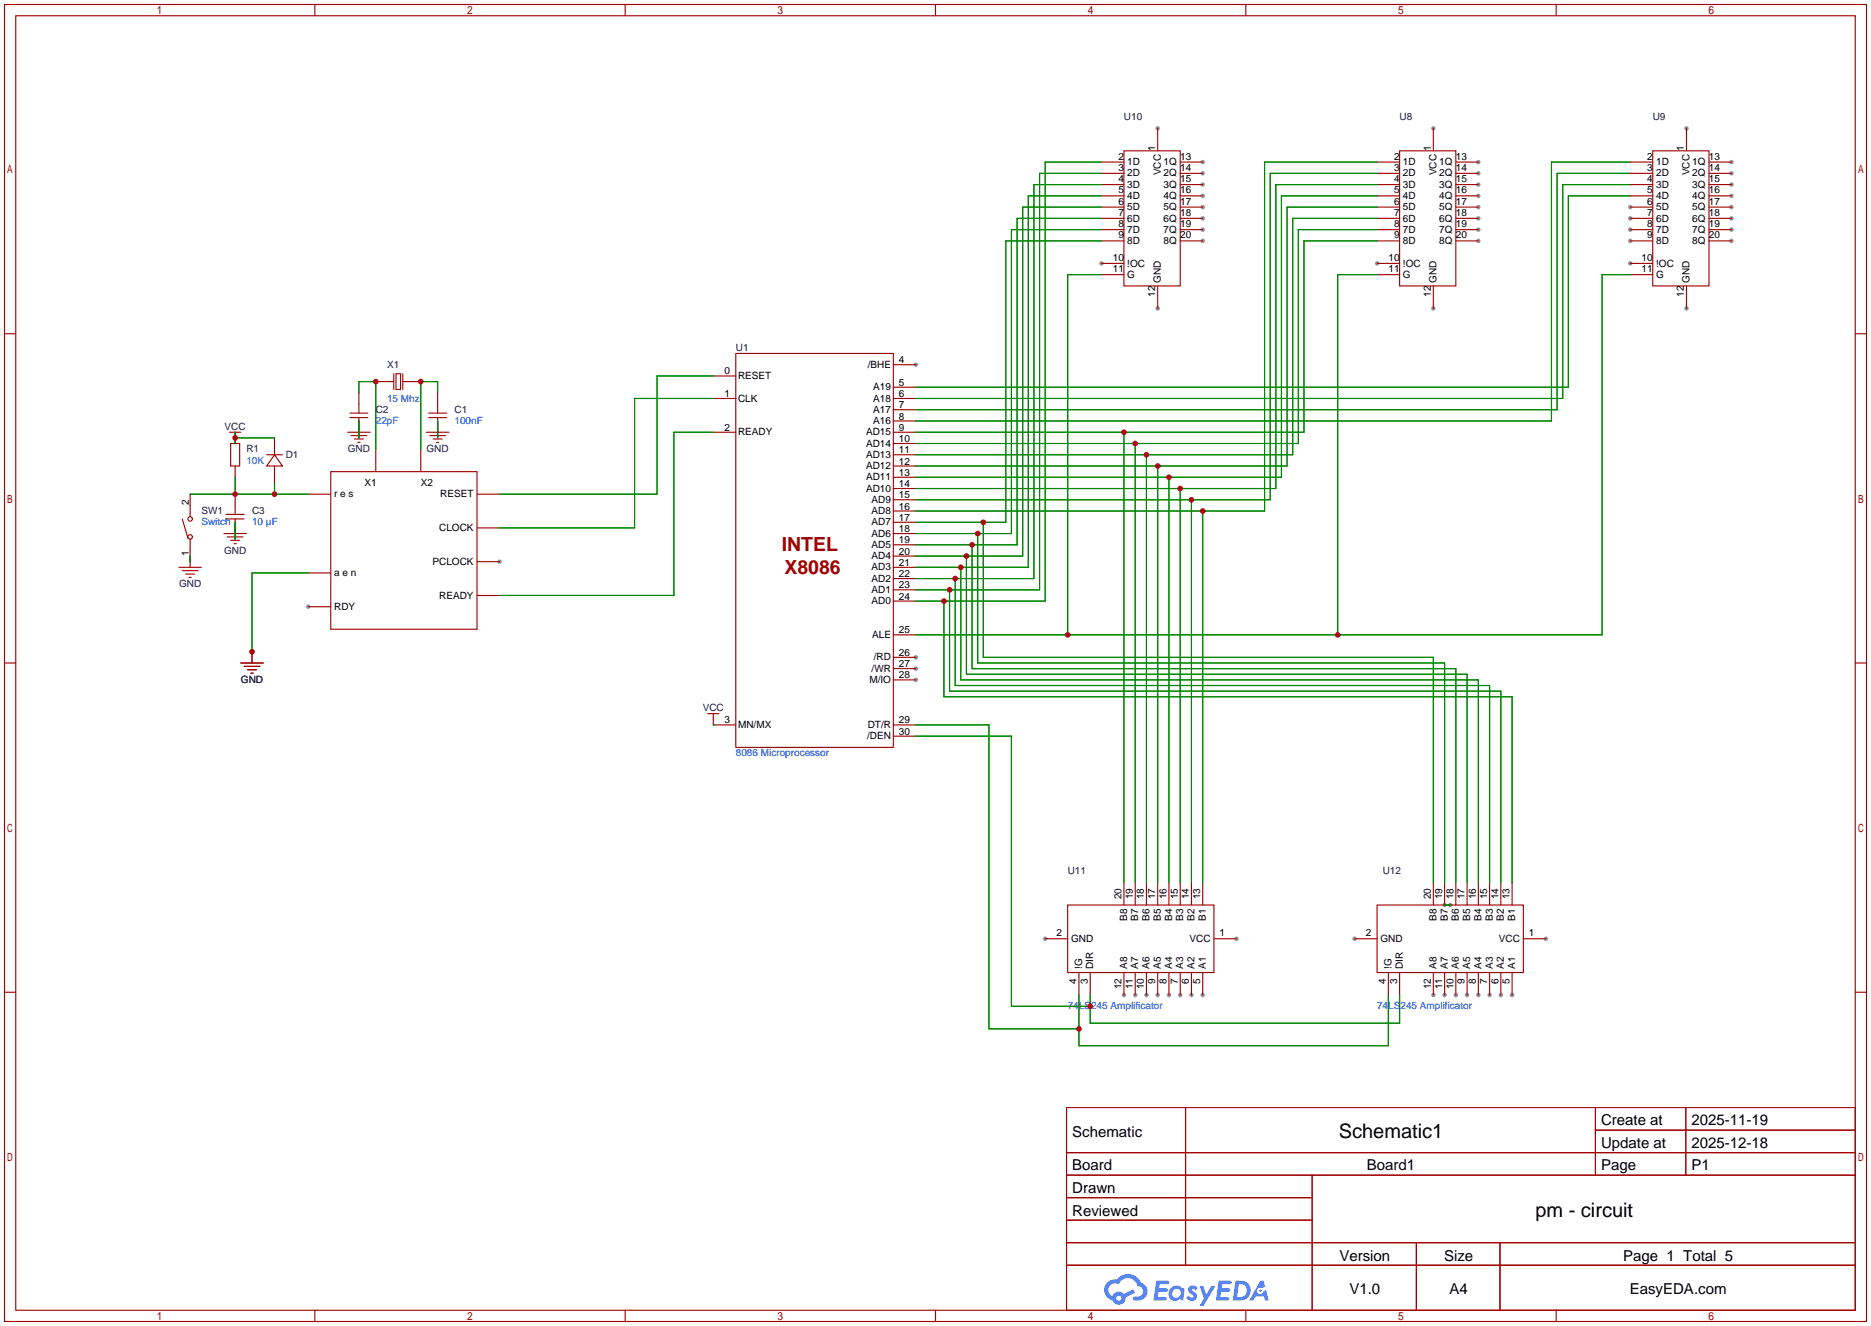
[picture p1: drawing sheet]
<svg xmlns="http://www.w3.org/2000/svg" width="422mm" height="299mm" viewBox="0 0 422 299" stroke-linecap="round" stroke-linejoin="round" font-family="sans-serif">
<g fill="#999">
<circle cx="206.8" cy="82.3" r=".51"/>
<circle cx="206.8" cy="148.3" r=".51"/>
<circle cx="206.8" cy="150.9" r=".51"/>
<circle cx="206.8" cy="153.4" r=".51"/>
<circle cx="323.6" cy="29" r=".51"/>
<circle cx="310.9" cy="59.4" r=".51"/>
<circle cx="323.6" cy="69.6" r=".51"/>
<circle cx="333.8" cy="36.6" r=".51"/>
<circle cx="333.8" cy="39.1" r=".51"/>
<circle cx="333.8" cy="41.7" r=".51"/>
<circle cx="333.8" cy="44.2" r=".51"/>
<circle cx="333.8" cy="46.7" r=".51"/>
<circle cx="333.8" cy="49.3" r=".51"/>
<circle cx="333.8" cy="51.8" r=".51"/>
<circle cx="333.8" cy="54.4" r=".51"/>
<circle cx="380.7" cy="29" r=".51"/>
<circle cx="368" cy="46.7" r=".51"/>
<circle cx="368" cy="49.3" r=".51"/>
<circle cx="368" cy="51.8" r=".51"/>
<circle cx="368" cy="54.4" r=".51"/>
<circle cx="368" cy="59.4" r=".51"/>
<circle cx="380.7" cy="69.6" r=".51"/>
<circle cx="390.9" cy="36.6" r=".51"/>
<circle cx="390.9" cy="39.1" r=".51"/>
<circle cx="390.9" cy="41.7" r=".51"/>
<circle cx="390.9" cy="44.2" r=".51"/>
<circle cx="390.9" cy="46.7" r=".51"/>
<circle cx="390.9" cy="49.3" r=".51"/>
<circle cx="390.9" cy="51.8" r=".51"/>
<circle cx="390.9" cy="54.4" r=".51"/>
<circle cx="261.4" cy="29" r=".51"/>
<circle cx="248.7" cy="59.4" r=".51"/>
<circle cx="261.4" cy="69.6" r=".51"/>
<circle cx="271.5" cy="36.6" r=".51"/>
<circle cx="271.5" cy="39.1" r=".51"/>
<circle cx="271.5" cy="41.7" r=".51"/>
<circle cx="271.5" cy="44.2" r=".51"/>
<circle cx="271.5" cy="46.7" r=".51"/>
<circle cx="271.5" cy="49.3" r=".51"/>
<circle cx="271.5" cy="51.8" r=".51"/>
<circle cx="271.5" cy="54.4" r=".51"/>
<circle cx="279.1" cy="211.8" r=".51"/>
<circle cx="236" cy="211.8" r=".51"/>
<circle cx="271.5" cy="224.5" r=".51"/>
<circle cx="269" cy="224.5" r=".51"/>
<circle cx="266.4" cy="224.5" r=".51"/>
<circle cx="263.9" cy="224.5" r=".51"/>
<circle cx="261.4" cy="224.5" r=".51"/>
<circle cx="258.8" cy="224.5" r=".51"/>
<circle cx="256.3" cy="224.5" r=".51"/>
<circle cx="253.7" cy="224.5" r=".51"/>
<circle cx="349" cy="211.8" r=".51"/>
<circle cx="305.8" cy="211.8" r=".51"/>
<circle cx="341.4" cy="224.5" r=".51"/>
<circle cx="338.8" cy="224.5" r=".51"/>
<circle cx="336.3" cy="224.5" r=".51"/>
<circle cx="333.8" cy="224.5" r=".51"/>
<circle cx="331.2" cy="224.5" r=".51"/>
<circle cx="328.7" cy="224.5" r=".51"/>
<circle cx="326.1" cy="224.5" r=".51"/>
<circle cx="323.6" cy="224.5" r=".51"/>
<circle cx="69.6" cy="136.9" r=".51"/>
<circle cx="112.8" cy="126.7" r=".51"/>
<circle cx="326.1" cy="204.2" r=".51"/>
<circle cx="327.4" cy="204.2" r=".51"/>
</g>
<g fill="none" stroke="#a10000" stroke-width=".25">
<path d="M1 1h420.4v297.2h-420.4zM3.6 3.6h415.2v292.1h-415.2zM71.1 1v2.6M141.1 1v2.6M211.2 1v2.6M281.3 1v2.6M351.3 1v2.6M1 75.3h2.6M418.8 75.3h2.6M1 149.6h2.6M418.8 149.6h2.6M1 223.9h2.6"/>
<path d="M418.8 223.9h2.6M240.8 249.9h178v45.8h-178zM267.7 249.9v35.6M360.2 249.9v15.3M360.2 255h58.6M380.6 249.9v15.3M240.8 260.1h178M240.8 265.2h178M240.8 270.3h55.4M240.8 275.3h55.4M296.2 265.2v30.5M71.1 295.7v2.5"/>
<path d="M141.1 295.7v2.5M211.2 295.7v2.5M240.8 280.4h178M240.8 285.5h178M281.3 295.7v2.5M319.8 280.4v15.3M338.6 280.4v15.3M351.3 295.7v2.5"/>
</g>
<g fill="#5487ff">
<path d="M268.5 290.3a1.3 1.3 0 0 1 1.9 .3l-.4 .6a.54 .54 0 0 0-1-.2l.2 .2a1.28 1.28 0 0 1 .8 2 1.53 1.53 0 0 1-2.2-.3l.5-.6 .8 .5a.31 .31 0 0 0 .3-.3 .31 .31 0 0 0-.2-.3 1.12 1.12 0 0 1-.7-1.9z"/>
<path d="M270.8 290.2h.8l.7 1.9 1.2-1.9h.9l-2.7 4.5h-.9l1-1.7z"/>
<path d="M261 289h2.3a.46 .46 0 0 1 .5 .1 .46 .46 0 0 1 .1 .5l-.3 .2h-1.8l-.1 .9h1.6a.4 .4 0 0 1 .3 .4 .4 .4 0 0 1-.4 .4h-1.6l-.2 1.2h1.4a.46 .46 0 0 1 .5 .1 .46 .46 0 0 1 .1 .5l-.4 .2h-2.6z"/>
<path d="M275.1 289h2.3a.47 .47 0 0 1 .5 .1 .47 .47 0 0 1 .1 .5l-.3 .2h-1.8l-.1 .9h1.6a.4 .4 0 0 1 .4 .4 .4 .4 0 0 1-.5 .4h-1.6l-.2 1.2h1.4a.46 .46 0 0 1 .5 .1 .46 .46 0 0 1 .1 .5l-.4 .2h-2.6z"/>
<path d="M284.5 289h.8l.3 1.3-.6 .4a.75 .75 0 0 0-1.1 .3 .75 .75 0 0 0 .5 1 .75 .75 0 0 0 .9-.6l.5-.3 .6 2.4h-.8l-.3-1h-1.8l-.5 1h-1z"/>
<path d="M278.9 289l-.6 4.5h1.4a2.27 2.27 0 0 0 2.7-2.3 2.27 2.27 0 0 0-2.7-2.2zM279.7 289.8a1.5 1.5 0 0 1 1.8 1.5 1.5 1.5 0 0 1-1.9 1.4h-.3z"/>
<path d="M264.4 290.6a1.6 1.6 0 0 0-.4 2.3 1.6 1.6 0 0 0 2.3 .2l.8 .4 .3-2.5-.1-.3h-.5a1.58 1.58 0 0 0-2.4-.1zM265 291.1a.98 .98 0 0 1 1.6 .5 .98 .98 0 0 1-1.1 1.2 .94 .94 0 0 1-.9-.6 .94 .94 0 0 1 .4-1.1z"/>
<path d="M250 289.4a2.37 2.37 0 0 0 1.1 4 1.54 1.54 0 0 0 1.8 1 1.54 1.54 0 0 0 1.2-1.6l2.2-1.1-.5-.8-2.1 1.1a1.57 1.57 0 0 0-2.6 .4 1.5 1.5 0 0 1-.7-2.1 1.5 1.5 0 0 1 2.2-.5 2.23 2.23 0 0 1 2.3-1.4 2.23 2.23 0 0 1 1.9 1.8 1.16 1.16 0 0 1 1.3 1.1 1.16 1.16 0 0 1-1.1 1.3h-.7a.47 .47 0 0 0-.5 .3 .47 .47 0 0 0 .4 .6 2.14 2.14 0 0 0 2.7-1.4 2.14 2.14 0 0 0-1.3-2.7 3.2 3.2 0 0 0-5.5-.7l-1.1 .1zM252 292.9a.6 .6 0 0 1 1.2 0 .6 .6 0 0 1-1.2 0z"/>
<circle cx="284.6" cy="291.3" r=".28"/>
</g>
<g fill="none" stroke="#a10000" stroke-width=".25">
<path d="M248.7 36.6h5M248.7 39.1h5M253.7 34h12.7v30.5h-12.7zM261.4 29v5M266.4 36.6h5.1M266.4 39.1h5.1M310.9 36.6h5.1M310.9 39.1h5.1M316 34h12.7v30.5h-12.7zM323.6 29v5M328.7 36.6h5.1M328.7 39.1h5.1"/>
<path d="M368 36.6h5.1M368 39.1h5.1M373.1 34h12.7v30.5h-12.7zM380.7 29v5M385.8 36.6h5.1M385.8 39.1h5.1M248.7 41.7h5M248.7 44.2h5M248.7 46.7h5M248.7 49.3h5M248.7 51.8h5M248.7 54.4h5"/>
<path d="M248.7 59.4h5M266.4 41.7h5.1M266.4 44.2h5.1M266.4 46.7h5.1M266.4 49.3h5.1M266.4 51.8h5.1M266.4 54.4h5.1M310.9 41.7h5.1M310.9 44.2h5.1M310.9 46.7h5.1M310.9 49.3h5.1M310.9 51.8h5.1"/>
<path d="M310.9 54.4h5.1M310.9 59.4h5.1M328.7 41.7h5.1M328.7 44.2h5.1M328.7 46.7h5.1M328.7 49.3h5.1M328.7 51.8h5.1M328.7 54.4h5.1M368 41.7h5.1M368 44.2h5.1M368 46.7h5.1M368 49.3h5.1"/>
<path d="M368 51.8h5.1M368 54.4h5.1M368 59.4h5.1M385.8 41.7h5.1M385.8 44.2h5.1M385.8 46.7h5.1M385.8 49.3h5.1M385.8 51.8h5.1M385.8 54.4h5.1M166.1 79.8h35.6v88.9h-35.6zM248.7 62h5M261.4 64.5v5.1"/>
<path d="M310.9 62h5.1M323.6 64.5v5.1M368 62h5.1M380.7 64.5v5.1M51.8 97.5h2.6M53.1 97.5v2.6M62 98.8v3.8M78.5 97.5h5.1M79 93.2h4.1M79 94.2h4.1M79.2 98.3h3.6M80 99.1h2"/>
<path d="M80.8 99.8h.5M81 88.6v4.6M81 94.2v4.6M84.8 86.1h4.1M88.9 84.3v3.6M89.4 84.3h1v3.6h-1zM90.9 86.1h4.1M90.9 84.3v3.6M96.3 97.5h5M96.8 93.2h4M96.8 94.2h4M97 98.3h3.6"/>
<path d="M97.8 99.1h2M98.6 99.8h.5M98.8 88.6v4.6M98.8 94.2v4.6M161 89.9h5.1M161 97.5h5.1M161 84.8h5.1M201.7 82.3h5.1M201.7 87.4h5.1M201.7 89.9h5.1M201.7 92.5h5.1M201.7 95h5.1"/>
<path d="M201.7 97.5h5.1M41.1 117.1l1.3 4.3M42.9 111.5v5.1M51.1 116.1h4M51.1 117.1h4M52.1 100.1h2v5.1h-2zM53.1 105.2v2.5M53.1 111.5v4.6M53.1 117.1v4.6M60.2 102.6h3.6M62 102.6l1.8 2.6h-3.6zM62 105.2v3.8"/>
<path d="M69.6 111.5h5.1M74.7 106.4h33v35.6h-33zM84.8 101.3v5.1M95 101.3v5.1M107.7 111.5h5.1M107.7 119.1h5.1M201.7 100.1h5.1M201.7 102.6h5.1M201.7 105.2h5.1M201.7 107.7h5.1M201.7 110.2h5.1M201.7 112.8h5.1"/>
<path d="M201.7 115.3h5.1M201.7 117.9h5.1M40.4 128h5.1M41.1 128.8h3.6M41.9 129.5h2M42.7 130.3h.5M42.9 121.7v6.3M50.5 120.4h5.1M51.3 121.2h3.6M52.1 121.9h2M52.8 122.7h.5M69.6 129.3h5.1"/>
<path d="M69.6 136.9h5.1M107.7 126.7h5.1M107.7 134.4h5.1M201.7 120.4h5.1M201.7 122.9h5.1M201.7 125.5h5.1M201.7 128h5.1M201.7 130.6h5.1M201.7 133.1h5.1M201.7 135.6h5.1M54.4 149.6h5M55.1 150.4h3.6"/>
<path d="M55.9 151.1h2M56.6 151.9h.5M56.9 147.1v2.5M201.7 143.3h5.1M201.7 148.3h5.1M201.7 150.9h5.1M201.7 153.4h5.1M159.8 161h2.5M161 161v2.6h5.1M201.7 163.6h5.1M201.7 166.1h5.1M253.7 199.1v5.1"/>
<path d="M256.3 199.1v5.1M258.8 199.1v5.1M261.4 199.1v5.1M263.9 199.1v5.1M266.4 199.1v5.1M269 199.1v5.1M271.5 199.1v5.1M323.6 199.1v5.1M326.1 199.1v5.1M328.7 199.1v5.1M331.2 199.1v5.1M333.8 199.1v5.1"/>
<path d="M336.3 199.1v5.1M338.8 199.1v5.1M341.4 199.1v5.1M236 211.8h5M241 204.2h33.1v15.3h-33.1zM243.6 219.5v5M246.1 219.5v5M253.7 219.5v5M256.3 219.5v5M258.8 219.5v5M261.4 219.5v5M263.9 219.5v5"/>
<path d="M266.4 219.5v5M269 219.5v5M271.5 219.5v5M274.1 211.8h5M305.8 211.8h5.1M310.9 204.2h33v15.3h-33zM313.4 219.5v5M316 219.5v5M323.6 219.5v5M326.1 219.5v5M328.7 219.5v5M331.2 219.5v5"/>
<path d="M333.8 219.5v5M336.3 219.5v5M338.8 219.5v5M341.4 219.5v5M343.9 211.8h5.1"/>
<circle cx="42.9" cy="117.1" r=".51"/>
<circle cx="42.9" cy="121.2" r=".51"/>
</g>
<g fill="none" stroke="#008700" stroke-width=".25">
<path d="M248.7 36.6h-12.7v99h-29.2M248.7 39.1h-14v94h-27.9M310.9 36.6h-25.4v78.7h-78.7M310.9 39.1h-24.1v73.7h-80M368 36.6h-17.7v58.4h-143.5M368 39.1h-16.5v53.4h-144.7M248.7 41.7h-15.3v88.9h-26.6M248.7 44.2h-16.5v83.8h-25.4M248.7 46.7h-17.8v78.8h-24.1M248.7 49.3h-19.1v73.6h-22.8M248.7 51.8h-20.4v68.6h-21.5M248.7 54.4h-21.6v63.5h-20.3"/>
<path d="M310.9 41.7h-22.9v68.5h-81.2M310.9 44.2h-21.6v63.5h-82.5M310.9 46.7h-20.3v58.5h-83.8M310.9 49.3h-19.1v53.3h-85M310.9 51.8h-17.8v48.3h-86.3M310.9 54.4h-16.5v43.1h-87.6M368 41.7h-15.2v48.2h-146M368 44.2h-13.9v43.2h-147.3M248.7 62h-7.7v81.3M310.9 62h-8.9v81.3M368 62h-6.3v81.3h-154.9M53.1 97.5v2.6"/>
<path d="M53.1 98.8h8.9M81 88.6v-2.5h3.8v15.2M81 95v3.8M98.8 88.6v-2.5h-3.8v15.2M98.8 95v3.8M161 89.9h-17.7v29.2h-30.5M161 97.5h-8.9v36.9h-39.3M161 84.8h-12.7v26.7h-35.5M253.7 97.5v101.6M42.9 111.5h26.7M53.1 107.7v3.8M53.1 117.9v3.8"/>
<path d="M62 109v2.5M222 117.9v30.4h101.6v50.8M256.3 100.1v99M258.8 102.6v96.5M261.4 105.2v93.9M263.9 107.7v91.4M266.4 110.2v88.9M269 112.8v86.3M271.5 115.3v83.8M42.9 125.5v1.2M69.6 129.3h-12.7v17.8M213.1 135.6v21.6h128.3v41.9"/>
<path d="M214.4 133.1v22.9h124.4v43.1M215.6 130.6v24.1h120.7v44.4M216.9 128v25.4h116.9v45.7M218.2 125.5v26.6h113v47M219.5 122.9v28h109.2v48.2M220.7 120.4v29.2h105.4v49.5M161 163.6h.1M206.8 166.1h21.5v61h17.8M206.8 163.6h16.5v68.6h20.3M326.1 204.2h1.3M243.6 224.5v11.5h69.8v-11.5M246.1 224.5v6.4h69.9v-6.4"/>
</g>
<g fill="#c00">
<circle cx="213.1" cy="135.6" r=".63"/>
<circle cx="302" cy="143.3" r=".63"/>
<circle cx="241" cy="143.3" r=".63"/>
<circle cx="271.5" cy="115.3" r=".63"/>
<circle cx="269" cy="112.8" r=".63"/>
<circle cx="266.4" cy="110.2" r=".63"/>
<circle cx="263.9" cy="107.7" r=".63"/>
<circle cx="261.4" cy="105.2" r=".63"/>
<circle cx="258.8" cy="102.6" r=".63"/>
<circle cx="256.3" cy="100.1" r=".63"/>
<circle cx="253.7" cy="97.5" r=".63"/>
<circle cx="214.4" cy="133.1" r=".63"/>
<circle cx="218.2" cy="125.5" r=".63"/>
<circle cx="219.5" cy="122.9" r=".63"/>
<circle cx="215.6" cy="130.6" r=".63"/>
<circle cx="216.9" cy="128" r=".63"/>
<circle cx="222" cy="117.9" r=".63"/>
<circle cx="220.7" cy="120.4" r=".63"/>
<circle cx="246.1" cy="227.1" r=".63"/>
<circle cx="243.6" cy="232.2" r=".63"/>
<circle cx="56.9" cy="147.1" r=".63"/>
<circle cx="84.8" cy="86.1" r=".63"/>
<circle cx="95" cy="86.1" r=".63"/>
<circle cx="53.1" cy="111.5" r=".63"/>
<circle cx="62" cy="111.5" r=".63"/>
<circle cx="53.1" cy="98.8" r=".63"/>
</g>
<g font-size="4.5">
<text x="302.3" y="256.8">Schematic1</text>
<text x="346.6" y="274.6">pm - circuit</text>
</g>
<g font-size="4.4" fill="#a00000">
<text x="176.5" y="124.4">INTEL</text>
<text x="177.1" y="129.5">X8086</text>
</g>
<g font-size="3.4">
<text x="242.1" y="256.5">Schematic</text>
<text x="361.5" y="254">Create at</text>
<text x="381.9" y="254">2025-11-19</text>
<text x="361.5" y="259">Update at</text>
<text x="381.9" y="259">2025-12-18</text>
<text x="242.1" y="264.1">Board</text>
<text x="242.1" y="269.2">Drawn</text>
<text x="308.6" y="264.1">Board1</text>
<text x="361.5" y="264.1">Page</text>
<text x="381.9" y="264.1">P1</text>
<text x="242.1" y="274.3">Reviewed</text>
<text x="302.4" y="284.4">Version</text>
<text x="326" y="284.4">Size</text>
<text x="366.4" y="284.4">Page 1 Total 5</text>
<text x="304.6" y="292.1">V1.0</text>
<text x="327.3" y="292.1">A4</text>
<text x="368" y="292.1">EasyEDA.com</text>
</g>
<g font-size="2.3" fill="#000080">
<text x="253.7" y="27.1">U10</text>
<text x="316" y="27.1">U8</text>
<text x="373.1" y="27.1">U9</text>
<text x="87.4" y="83">X1</text>
<text x="166.1" y="79.2">U1</text>
<text x="84.8" y="93.2">C2</text>
<text x="102.6" y="93.2">C1</text>
<text x="50.7" y="97">VCC</text>
<text x="55.6" y="102.1">R1</text>
<text x="64.5" y="103.3">D1</text>
<text x="78.5" y="102.1">GND</text>
<text x="96.3" y="102.1">GND</text>
<text x="45.5" y="116">SW1</text>
<text x="56.9" y="116">C3</text>
<text x="50.6" y="124.9">GND</text>
<text x="40.4" y="132.5">GND</text>
<text x="54.4" y="154.1">GND</text>
<text x="158.7" y="160.5">VCC</text>
<text x="241" y="197.3">U11</text>
<text x="312.2" y="197.3">U12</text>
</g>
<g font-size="2.3">
<text x="260.8" y="34" transform="rotate(-90 260.8 34)">1</text>
<text x="323" y="34" transform="rotate(-90 323 34)">1</text>
<text x="380.2" y="34" transform="rotate(-90 380.2 34)">1</text>
<text x="252.5" y="36">2</text>
<text x="252.5" y="38.6">3</text>
<text x="252.5" y="41.1">4</text>
<text x="254.5" y="37.3">1D</text>
<text x="254.5" y="39.8">2D</text>
<text x="262.1" y="39.6" transform="rotate(-90 262.1 39.6)">VCC</text>
<text x="262.7" y="37.3">1Q</text>
<text x="262.7" y="39.8">2Q</text>
<text x="266.4" y="36">13</text>
<text x="266.4" y="38.6">14</text>
<text x="266.4" y="41.1">15</text>
<text x="314.7" y="36">2</text>
<text x="314.7" y="38.6">3</text>
<text x="314.7" y="41.1">4</text>
<text x="316.7" y="37.3">1D</text>
<text x="316.7" y="39.8">2D</text>
<text x="324.3" y="39.6" transform="rotate(-90 324.3 39.6)">VCC</text>
<text x="324.9" y="37.3">1Q</text>
<text x="324.9" y="39.8">2Q</text>
<text x="328.7" y="36">13</text>
<text x="328.7" y="38.6">14</text>
<text x="328.7" y="41.1">15</text>
<text x="371.9" y="36">2</text>
<text x="371.9" y="38.6">3</text>
<text x="371.9" y="41.1">4</text>
<text x="373.9" y="37.3">1D</text>
<text x="373.9" y="39.8">2D</text>
<text x="381.5" y="39.6" transform="rotate(-90 381.5 39.6)">VCC</text>
<text x="382.1" y="37.3">1Q</text>
<text x="382.1" y="39.8">2Q</text>
<text x="385.8" y="36">13</text>
<text x="385.8" y="38.6">14</text>
<text x="385.8" y="41.1">15</text>
<text x="252.5" y="43.6">5</text>
<text x="252.5" y="46.2">6</text>
<text x="254.5" y="42.4">3D</text>
<text x="254.5" y="44.9">4D</text>
<text x="254.5" y="47.4">5D</text>
<text x="262.7" y="42.4">3Q</text>
<text x="262.7" y="44.9">4Q</text>
<text x="262.7" y="47.4">5Q</text>
<text x="266.4" y="43.6">16</text>
<text x="266.4" y="46.2">17</text>
<text x="314.7" y="43.6">5</text>
<text x="314.7" y="46.2">6</text>
<text x="316.7" y="42.4">3D</text>
<text x="316.7" y="44.9">4D</text>
<text x="316.7" y="47.4">5D</text>
<text x="324.9" y="42.4">3Q</text>
<text x="324.9" y="44.9">4Q</text>
<text x="324.9" y="47.4">5Q</text>
<text x="328.7" y="43.6">16</text>
<text x="328.7" y="46.2">17</text>
<text x="371.9" y="43.6">5</text>
<text x="371.9" y="46.2">6</text>
<text x="373.9" y="42.4">3D</text>
<text x="373.9" y="44.9">4D</text>
<text x="373.9" y="47.4">5D</text>
<text x="382.1" y="42.4">3Q</text>
<text x="382.1" y="44.9">4Q</text>
<text x="382.1" y="47.4">5Q</text>
<text x="385.8" y="43.6">16</text>
<text x="385.8" y="46.2">17</text>
<text x="252.5" y="48.7">7</text>
<text x="252.5" y="51.3">8</text>
<text x="252.5" y="53.8">9</text>
<text x="254.5" y="50">6D</text>
<text x="254.5" y="52.5">7D</text>
<text x="262.7" y="50">6Q</text>
<text x="262.7" y="52.5">7Q</text>
<text x="266.4" y="48.7">18</text>
<text x="266.4" y="51.3">19</text>
<text x="266.4" y="53.8">20</text>
<text x="314.7" y="48.7">7</text>
<text x="314.7" y="51.3">8</text>
<text x="314.7" y="53.8">9</text>
<text x="316.7" y="50">6D</text>
<text x="316.7" y="52.5">7D</text>
<text x="324.9" y="50">6Q</text>
<text x="324.9" y="52.5">7Q</text>
<text x="328.7" y="48.7">18</text>
<text x="328.7" y="51.3">19</text>
<text x="328.7" y="53.8">20</text>
<text x="371.9" y="48.7">7</text>
<text x="371.9" y="51.3">8</text>
<text x="371.9" y="53.8">9</text>
<text x="373.9" y="50">6D</text>
<text x="373.9" y="52.5">7D</text>
<text x="382.1" y="50">6Q</text>
<text x="382.1" y="52.5">7Q</text>
<text x="385.8" y="48.7">18</text>
<text x="385.8" y="51.3">19</text>
<text x="385.8" y="53.8">20</text>
<text x="251.2" y="58.9">10</text>
<text x="254.5" y="55.1">8D</text>
<text x="262.7" y="55.1">8Q</text>
<text x="313.5" y="58.9">10</text>
<text x="316.7" y="55.1">8D</text>
<text x="324.9" y="55.1">8Q</text>
<text x="370.6" y="58.9">10</text>
<text x="373.9" y="55.1">8D</text>
<text x="382.1" y="55.1">8Q</text>
<text x="251.2" y="61.4">11</text>
<text x="254.5" y="60.1">!OC</text>
<text x="254.5" y="62.7">G</text>
<text x="262.1" y="63.8" transform="rotate(-90 262.1 63.8)">GND</text>
<text x="313.5" y="61.4">11</text>
<text x="316.7" y="60.1">!OC</text>
<text x="316.7" y="62.7">G</text>
<text x="324.3" y="63.8" transform="rotate(-90 324.3 63.8)">GND</text>
<text x="370.6" y="61.4">11</text>
<text x="373.9" y="60.1">!OC</text>
<text x="373.9" y="62.7">G</text>
<text x="381.5" y="63.8" transform="rotate(-90 381.5 63.8)">GND</text>
<text x="260.8" y="67" transform="rotate(-90 260.8 67)">12</text>
<text x="323" y="67" transform="rotate(-90 323 67)">12</text>
<text x="380.2" y="67" transform="rotate(-90 380.2 67)">12</text>
<text x="195.9" y="83">/BHE</text>
<text x="202.9" y="82">4</text>
<text x="163.6" y="89.6">1</text>
<text x="163.6" y="84.5">0</text>
<text x="166.6" y="85.5">RESET</text>
<text x="197.1" y="88.1">A19</text>
<text x="202.9" y="87">5</text>
<text x="202.9" y="89.6">6</text>
<text x="166.6" y="90.6">CLK</text>
<text x="197.1" y="90.6">A18</text>
<text x="197.1" y="93.1">A17</text>
<text x="197.1" y="95.7">A16</text>
<text x="202.9" y="92.1">7</text>
<text x="202.9" y="94.7">8</text>
<text x="163.6" y="97.2">2</text>
<text x="166.6" y="98.2">READY</text>
<text x="195.5" y="98.2">AD15</text>
<text x="195.5" y="100.8">AD14</text>
<text x="202.9" y="97.2">9</text>
<text x="202.9" y="99.7">10</text>
<text x="195.5" y="103.3">AD13</text>
<text x="195.5" y="105.8">AD12</text>
<text x="202.9" y="102.3">11</text>
<text x="202.9" y="104.8">12</text>
<text x="202.9" y="107.4">13</text>
<text x="75.4" y="112.2">r e s</text>
<text x="82.3" y="109.7">X1</text>
<text x="95" y="109.7">X2</text>
<text x="99.4" y="112.2">RESET</text>
<text x="195.5" y="108.4">AD11</text>
<text x="195.5" y="110.9">AD10</text>
<text x="196.8" y="113.5">AD9</text>
<text x="202.9" y="109.9">14</text>
<text x="202.9" y="112.4">15</text>
<text x="42.6" y="114" transform="rotate(-90 42.6 114)">2</text>
<text x="99.2" y="119.8">CLOCK</text>
<text x="196.8" y="116">AD8</text>
<text x="196.8" y="118.5">AD7</text>
<text x="202.9" y="115">16</text>
<text x="202.9" y="117.5">17</text>
<text x="42.6" y="125.5" transform="rotate(-90 42.6 125.5)">1</text>
<text x="196.8" y="121.1">AD6</text>
<text x="196.8" y="123.6">AD5</text>
<text x="202.9" y="120.1">18</text>
<text x="202.9" y="122.6">19</text>
<text x="202.9" y="125.1">20</text>
<text x="75.4" y="130">a e n</text>
<text x="97.6" y="127.5">PCLOCK</text>
<text x="196.8" y="126.2">AD4</text>
<text x="196.8" y="128.7">AD3</text>
<text x="196.8" y="131.2">AD2</text>
<text x="202.9" y="127.7">21</text>
<text x="202.9" y="130.2">22</text>
<text x="75.4" y="137.6">RDY</text>
<text x="99.2" y="135.1">READY</text>
<text x="196.8" y="133.8">AD1</text>
<text x="196.8" y="136.3">AD0</text>
<text x="202.9" y="132.8">23</text>
<text x="202.9" y="135.3">24</text>
<text x="196.9" y="143.9">ALE</text>
<text x="202.9" y="142.9">25</text>
<text x="197.3" y="149">/RD</text>
<text x="202.9" y="148">26</text>
<text x="196.3" y="154.1">M/IO</text>
<text x="196.8" y="151.6">/WR</text>
<text x="202.9" y="150.5">27</text>
<text x="202.9" y="153.1">28</text>
<text x="163.6" y="163.2">3</text>
<text x="166.6" y="164.3">MN/MX</text>
<text x="195.8" y="166.8">/DEN</text>
<text x="195.9" y="164.3">DT/R</text>
<text x="202.9" y="163.2">29</text>
<text x="202.9" y="165.8">30</text>
<text x="253.2" y="202.9" transform="rotate(-90 253.2 202.9)">20</text>
<text x="255.7" y="202.9" transform="rotate(-90 255.7 202.9)">19</text>
<text x="258.3" y="202.9" transform="rotate(-90 258.3 202.9)">18</text>
<text x="260.8" y="202.9" transform="rotate(-90 260.8 202.9)">17</text>
<text x="263.3" y="202.9" transform="rotate(-90 263.3 202.9)">16</text>
<text x="265.9" y="202.9" transform="rotate(-90 265.9 202.9)">15</text>
<text x="268.4" y="202.9" transform="rotate(-90 268.4 202.9)">14</text>
<text x="271" y="202.9" transform="rotate(-90 271 202.9)">13</text>
<text x="323" y="202.9" transform="rotate(-90 323 202.9)">20</text>
<text x="325.6" y="202.9" transform="rotate(-90 325.6 202.9)">19</text>
<text x="328.1" y="202.9" transform="rotate(-90 328.1 202.9)">18</text>
<text x="330.7" y="202.9" transform="rotate(-90 330.7 202.9)">17</text>
<text x="333.2" y="202.9" transform="rotate(-90 333.2 202.9)">16</text>
<text x="335.7" y="202.9" transform="rotate(-90 335.7 202.9)">15</text>
<text x="338.3" y="202.9" transform="rotate(-90 338.3 202.9)">14</text>
<text x="340.8" y="202.9" transform="rotate(-90 340.8 202.9)">13</text>
<text x="254.5" y="207.7" transform="rotate(-90 254.5 207.7)">B8</text>
<text x="257" y="207.7" transform="rotate(-90 257 207.7)">B7</text>
<text x="259.5" y="207.7" transform="rotate(-90 259.5 207.7)">B6</text>
<text x="262.1" y="207.7" transform="rotate(-90 262.1 207.7)">B5</text>
<text x="264.6" y="207.7" transform="rotate(-90 264.6 207.7)">B4</text>
<text x="267.2" y="207.7" transform="rotate(-90 267.2 207.7)">B3</text>
<text x="269.7" y="207.7" transform="rotate(-90 269.7 207.7)">B2</text>
<text x="272.2" y="207.7" transform="rotate(-90 272.2 207.7)">B1</text>
<text x="324.3" y="207.7" transform="rotate(-90 324.3 207.7)">B8</text>
<text x="326.8" y="207.7" transform="rotate(-90 326.8 207.7)">B7</text>
<text x="329.4" y="207.7" transform="rotate(-90 329.4 207.7)">B6</text>
<text x="331.9" y="207.7" transform="rotate(-90 331.9 207.7)">B5</text>
<text x="334.5" y="207.7" transform="rotate(-90 334.5 207.7)">B4</text>
<text x="337" y="207.7" transform="rotate(-90 337 207.7)">B3</text>
<text x="339.5" y="207.7" transform="rotate(-90 339.5 207.7)">B2</text>
<text x="342.1" y="207.7" transform="rotate(-90 342.1 207.7)">B1</text>
<text x="238.5" y="211.3">2</text>
<text x="241.8" y="212.5">GND</text>
<text x="268.5" y="212.5">VCC</text>
<text x="275.3" y="211.3">1</text>
<text x="308.4" y="211.3">2</text>
<text x="311.7" y="212.5">GND</text>
<text x="338.4" y="212.5">VCC</text>
<text x="345.2" y="211.3">1</text>
<text x="243" y="222" transform="rotate(-90 243 222)">4</text>
<text x="244.3" y="218.7" transform="rotate(-90 244.3 218.7)">!G</text>
<text x="245.6" y="222" transform="rotate(-90 245.6 222)">3</text>
<text x="246.8" y="218.7" transform="rotate(-90 246.8 218.7)">DIR</text>
<text x="254.5" y="218.7" transform="rotate(-90 254.5 218.7)">A8</text>
<text x="257" y="218.7" transform="rotate(-90 257 218.7)">A7</text>
<text x="259.5" y="218.7" transform="rotate(-90 259.5 218.7)">A6</text>
<text x="260.8" y="222" transform="rotate(-90 260.8 222)">9</text>
<text x="262.1" y="218.7" transform="rotate(-90 262.1 218.7)">A5</text>
<text x="263.3" y="222" transform="rotate(-90 263.3 222)">8</text>
<text x="264.6" y="218.7" transform="rotate(-90 264.6 218.7)">A4</text>
<text x="265.9" y="222" transform="rotate(-90 265.9 222)">7</text>
<text x="267.2" y="218.7" transform="rotate(-90 267.2 218.7)">A3</text>
<text x="268.4" y="222" transform="rotate(-90 268.4 222)">6</text>
<text x="269.7" y="218.7" transform="rotate(-90 269.7 218.7)">A2</text>
<text x="271" y="222" transform="rotate(-90 271 222)">5</text>
<text x="272.2" y="218.7" transform="rotate(-90 272.2 218.7)">A1</text>
<text x="312.9" y="222" transform="rotate(-90 312.9 222)">4</text>
<text x="314.1" y="218.7" transform="rotate(-90 314.1 218.7)">!G</text>
<text x="315.4" y="222" transform="rotate(-90 315.4 222)">3</text>
<text x="316.7" y="218.7" transform="rotate(-90 316.7 218.7)">DIR</text>
<text x="324.3" y="218.7" transform="rotate(-90 324.3 218.7)">A8</text>
<text x="326.8" y="218.7" transform="rotate(-90 326.8 218.7)">A7</text>
<text x="329.4" y="218.7" transform="rotate(-90 329.4 218.7)">A6</text>
<text x="330.7" y="222" transform="rotate(-90 330.7 222)">9</text>
<text x="331.9" y="218.7" transform="rotate(-90 331.9 218.7)">A5</text>
<text x="333.2" y="222" transform="rotate(-90 333.2 222)">8</text>
<text x="334.5" y="218.7" transform="rotate(-90 334.5 218.7)">A4</text>
<text x="335.7" y="222" transform="rotate(-90 335.7 222)">7</text>
<text x="337" y="218.7" transform="rotate(-90 337 218.7)">A3</text>
<text x="338.3" y="222" transform="rotate(-90 338.3 222)">6</text>
<text x="339.5" y="218.7" transform="rotate(-90 339.5 218.7)">A2</text>
<text x="340.8" y="222" transform="rotate(-90 340.8 222)">5</text>
<text x="342.1" y="218.7" transform="rotate(-90 342.1 218.7)">A1</text>
<text x="253.2" y="223.2" transform="rotate(-90 253.2 223.2)">12</text>
<text x="255.7" y="223.2" transform="rotate(-90 255.7 223.2)">11</text>
<text x="258.3" y="223.2" transform="rotate(-90 258.3 223.2)">10</text>
<text x="323" y="223.2" transform="rotate(-90 323 223.2)">12</text>
<text x="325.6" y="223.2" transform="rotate(-90 325.6 223.2)">11</text>
<text x="328.1" y="223.2" transform="rotate(-90 328.1 223.2)">10</text>
</g>
<g font-size="2.3" fill="#00f">
<text x="84.8" y="95.7">22pF</text>
<text x="87.4" y="90.6">15 Mhz</text>
<text x="102.6" y="95.7">100nF</text>
<text x="55.6" y="104.6">10K</text>
<text x="45.5" y="118.6">Switch</text>
<text x="56.9" y="118.6">10 µF</text>
<text x="166.1" y="170.6">8086 Microprocessor</text>
<text x="241" y="227.8">74LS245 Amplificator</text>
<text x="310.9" y="227.8">74LS245 Amplificator</text>
</g>
</svg>
